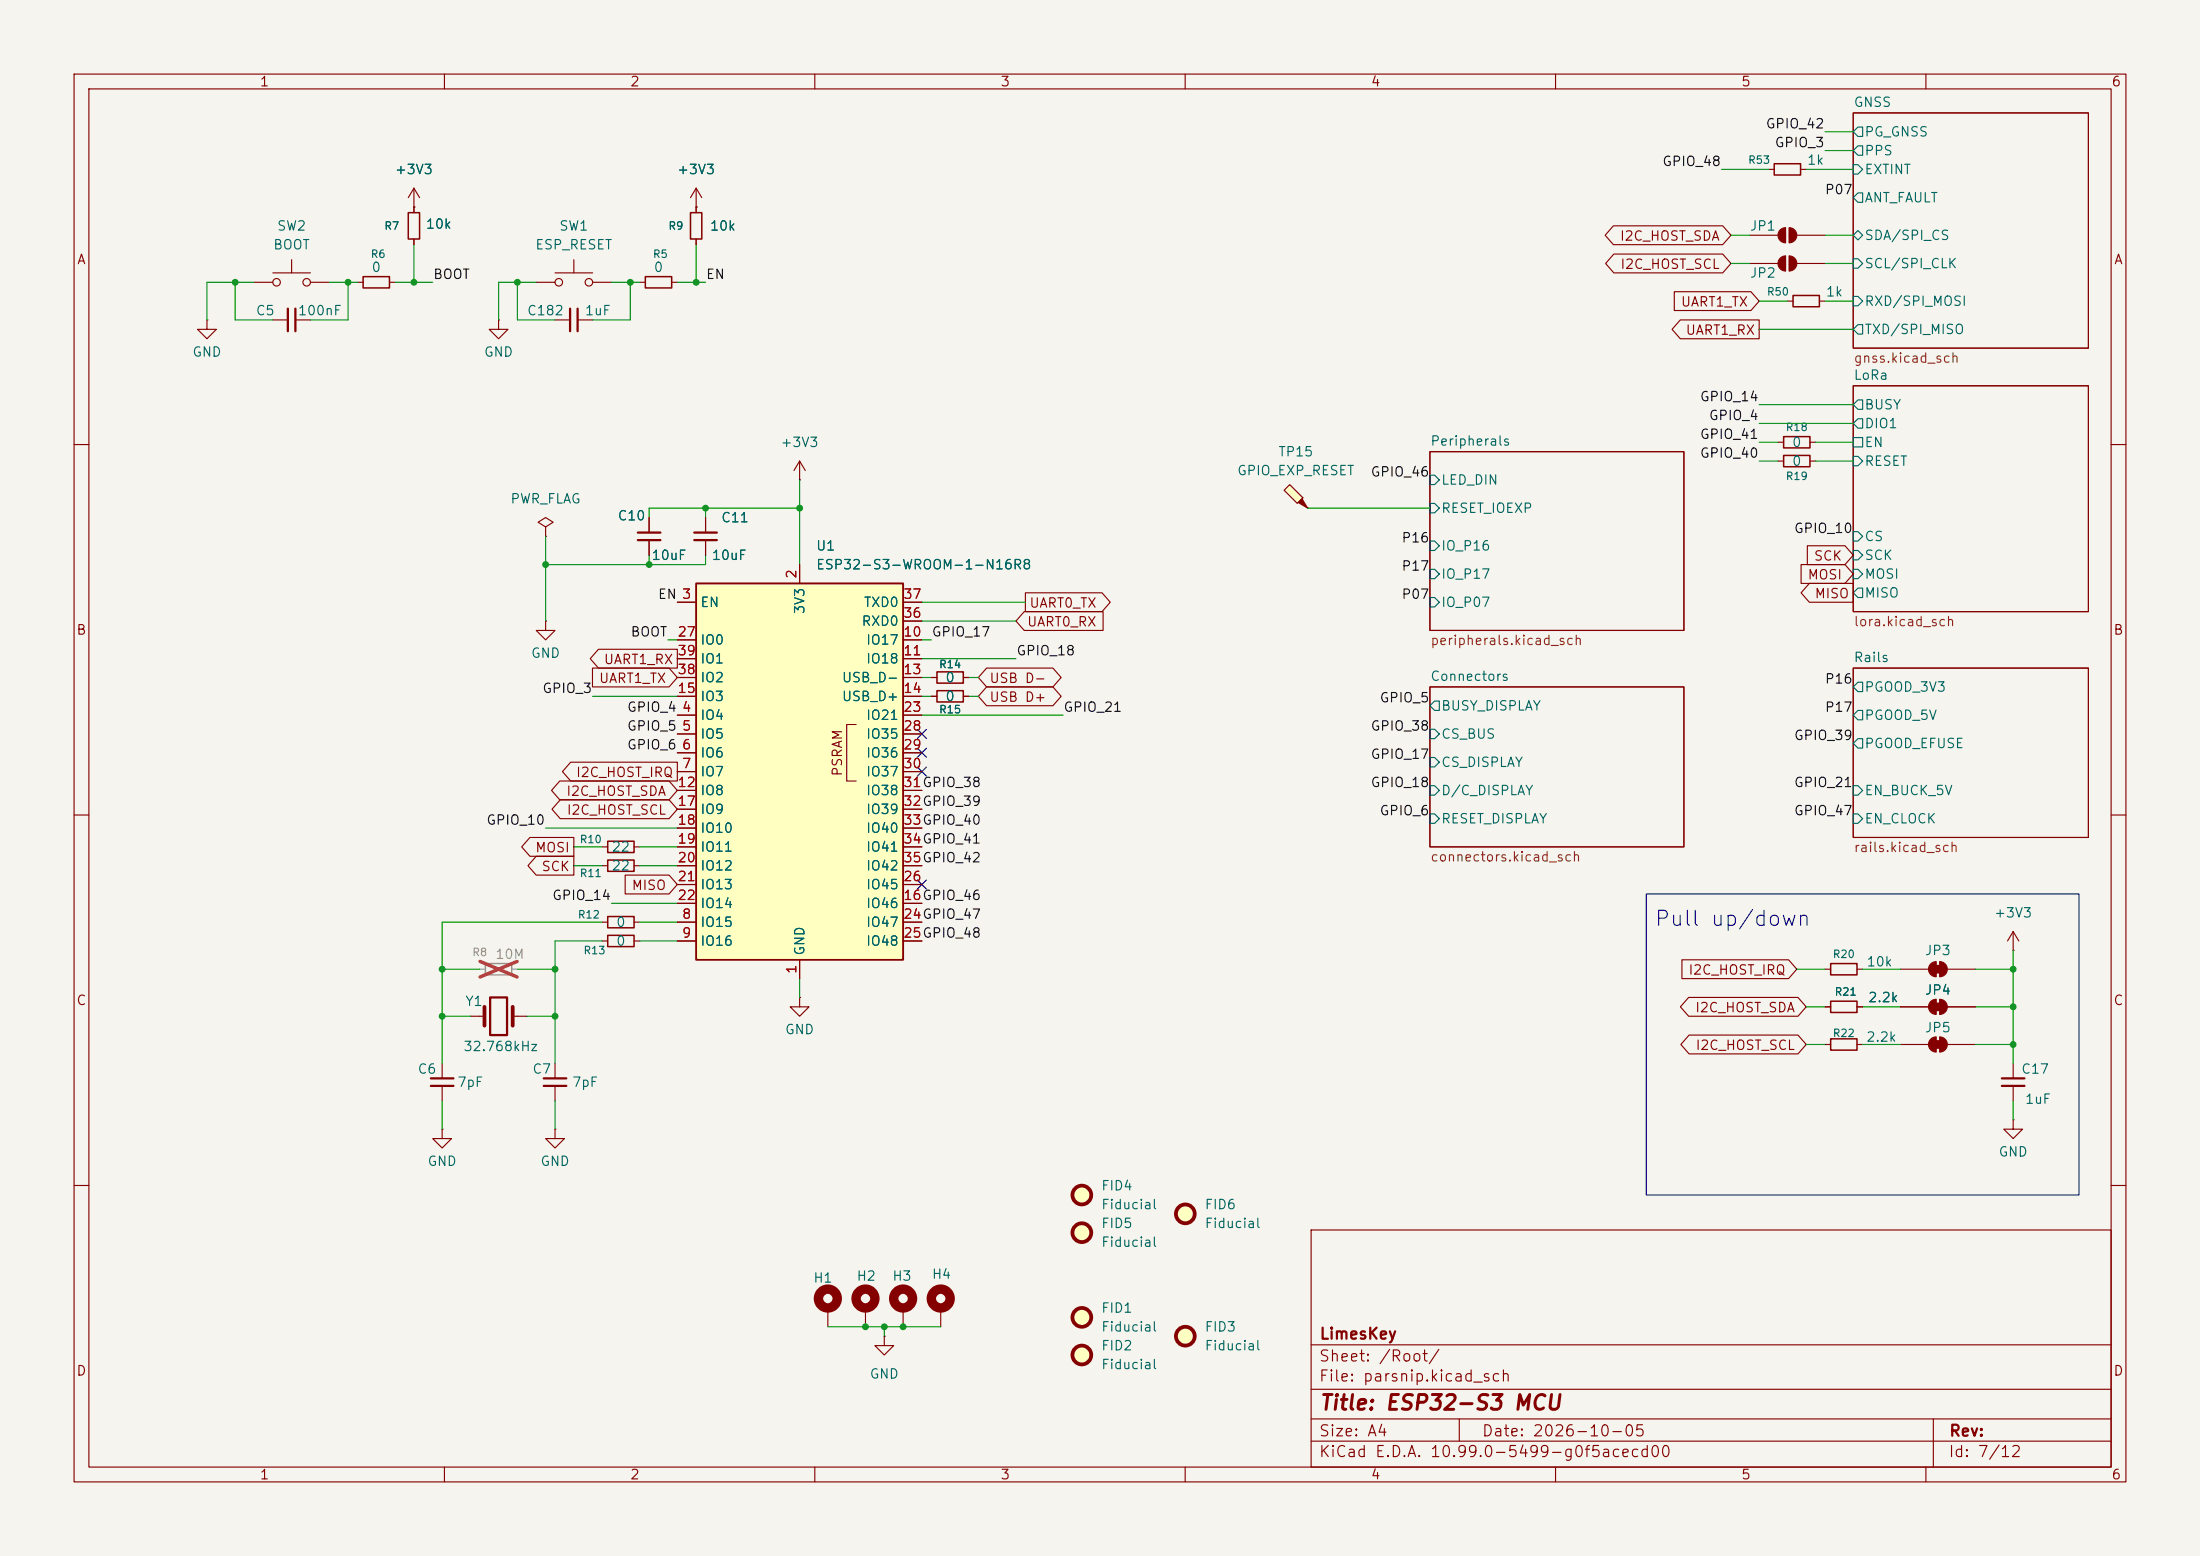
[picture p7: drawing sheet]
<svg xmlns="http://www.w3.org/2000/svg" width="297mm" height="210mm" viewBox="0 0 297 210" stroke-linecap="round" stroke-linejoin="round" font-family="sans-serif">
<path d="M0 0h297v210h-297z" fill="#f5f4ef" stroke="#f5f4ef" stroke-width=".14"/>
<g fill="none" stroke="#840000" stroke-width=".15">
<path d="M10 10h277v190h-277zM12 12h273v186h-273zM60 10v2M110 10v2M160 10v2M210 10v2M250.2 15.2h31.7v31.8h-31.7zM260 10v2M250.2 52.1h31.7v30.5h-31.7zM10 60h2M193 61h34.3v24.1h-34.3zM285 60h2"/>
<path d="M193 92.7h34.3v21.6h-34.3zM250.2 90.2h31.7v22.8h-31.7zM10 110h2M285 110h2M10 160h2M177 166h108v32h-108zM285 160h2M60 198v2M110 198v2M160 198v2M177 194.5h108M177 191.5h108"/>
<path d="M177 187.5h108M177 181.5h108M197 191.5v3M210 198v2M260 198v2M261 191.5v6.5"/>
</g>
<g fill="none" stroke="#006464" stroke-width=".15">
<path d="M250.2 17.8l.6-.7h.7v1.3h-.7zM250.8 19.7h.7v1.3h-.7l-.6-.7zM250.2 34.9h.6l.7 .7-.7 .6h-.6zM250.2 22.2h.6l.7 .7-.7 .6h-.6zM250.2 31.8l.6-.7 .7 .7-.7 .6zM250.2 26.7l.6-.7h.7v1.3h-.7zM250.2 40h.6l.7 .6-.7 .7h-.6zM250.2 59.1h1.3v1.2h-1.3zM250.8 43.8h.7v1.3h-.7l-.6-.6zM250.8 54h.7v1.2h-.7l-.6-.6zM250.8 56.5h.7v1.3h-.7l-.6-.6zM193 64.1h.7l.6 .7-.6 .6h-.7z"/>
<path d="M193 67.9h.7l.6 .7-.6 .6h-.7zM193 73h.7l.6 .7-.6 .6h-.7zM193 76.8h.7l.6 .7-.6 .6h-.7zM250.2 76.8h.6l.7 .7-.7 .6h-.6zM250.2 61.6h.6l.7 .6-.7 .7h-.6zM250.2 74.3h.6l.7 .6-.7 .7h-.6zM250.2 71.8h.6l.7 .6-.7 .6h-.6zM250.8 79.4h.7v1.2h-.7l-.6-.6zM193 98.4h.7l.6 .7-.6 .6h-.7zM193 80.6h.7l.6 .7-.6 .6h-.7zM193.7 94.6h.6v1.3h-.6l-.7-.6zM250.2 96.5l.6-.6h.7v1.3h-.7z"/>
<path d="M250.8 92.1h.7v1.2h-.7l-.6-.6zM193 102.2h.7l.6 .7-.6 .6h-.7zM193 106h.7l.6 .7-.6 .6h-.7zM193 109.9h.7l.6 .6-.6 .6h-.7zM250.2 106h.6l.7 .7-.7 .6h-.6zM250.2 109.9h.6l.7 .6-.7 .6h-.6zM250.2 100.3l.6-.6h.7v1.3h-.7z"/>
</g>
<circle cx="160" cy="163.8" r="1.27" fill="#ffffc2"/>
<circle cx="160" cy="163.8" r="1.27" fill="none" stroke="#840000" stroke-width=".51"/>
<path d="M77 41.7v3M78 41.7v3" fill="none" stroke="#840000" stroke-width=".3"/>
<path d="M74.9 43.2h2.1M78 43.2h2" fill="none" stroke="#840000" stroke-width=".15"/>
<path d="M174.1 65.4l1.8 1.8-.8 .7-1.7-1.7z" fill="#ffffc2"/>
<g fill="#840000" stroke="#840000" stroke-width=".15">
<path d="M175.8 67.3l.7 1.3-1.2-.8z"/>
<path d="M261.1 130.3h1v1h-1z"/>
<path d="M260.6 130.1l.4-.2 .4-.1v2a1.02 1.02 0 0 1-1-.6 1.02 1.02 0 0 1 .2-1.1z"/>
<path d="M261.9 129.8a1.02 1.02 0 0 1 1 1 1.02 1.02 0 0 1-1 1z"/>
</g>
<g fill="none" stroke="#840000" stroke-width=".15">
<path d="M174.1 65.4l1.8 1.8-.8 .7-1.7-1.7zM176.5 68.6h.1M107.9 134.6v1.3h1.3l-1.3 1.3-1.2-1.3h1.2M107.9 134.6h.1M256.5 130.8h3.8M261.4 129.8v2M261.9 129.8v2M262.9 130.8h3.8M74.9 143.5v2M74.9 146.6v2M116.8 176.5v2.6M121.9 176.5v2.6"/>
<path d="M127 176.5v2.6M119.4 180.3v1.3h1.2l-1.2 1.3-1.3-1.3h1.3M119.4 180.3h.1"/>
</g>
<path d="M73.4 146.6h3.1M73.4 145.5h3.1" fill="none" stroke="#840000" stroke-width=".3"/>
<g fill="none" stroke="#840000" stroke-width="1.3">
<circle cx="116.8" cy="175.3" r="1.27"/>
<circle cx="121.9" cy="175.3" r="1.27"/>
<circle cx="127" cy="175.3" r="1.27"/>
</g>
<circle cx="146" cy="182.9" r="1.27" fill="#ffffc2"/>
<circle cx="146" cy="182.9" r="1.27" fill="none" stroke="#840000" stroke-width=".51"/>
<path d="M93.2 28.7h1.5v3.6h-1.5z" fill="none" stroke="#840000" stroke-width=".2"/>
<path d="M94 27.9v.8M94 32.3v.7" fill="none" stroke="#840000" stroke-width=".15"/>
<path d="M94 78.7h27.9v50.8h-27.9z" fill="#ffffc2"/>
<path d="M94 78.7h27.9v50.8h-27.9z" fill="none" stroke="#840000" stroke-width=".25"/>
<g fill="none" stroke="#840000" stroke-width=".15">
<path d="M34.3 38.1h2.5M36.8 36.8h5.1M39.4 35.1v1.7M41.9 38.1h2.5M48.3 38.1h.7M52.6 38.1h.7M55.9 27.9h.1M55.9 25.4l-.8 1.3M55.9 25.4l.7 1.3M55.9 25.4v3.3M55.9 32.3v.7M72.4 38.1h2.5"/>
<path d="M74.9 36.8h5.1M77.5 35.1v1.7M80 38.1h2.5M86.4 38.1h.7M90.7 38.1h.7M94 27.9h.1M94 25.4l-.8 1.3M94 25.4l.7 1.3M94 25.4v2.5M238.8 22.9h.7M243.1 22.9h.7M27.9 43.2v1.3h1.3l-1.3 1.2-1.2-1.2h1.2"/>
<path d="M27.9 43.2h.1M36.8 43.2h2.1M39.9 43.2h2M240 59.7h.8M241.3 40.6h.8M244.3 59.7h.8M245.6 40.6h.8M73.7 71.1l1-.6-1-.6-1.1 .6 1.1 .6v1.3M73.7 72.4h.1M87.6 69.9v2M87.6 72.9v2M95.2 69.9v2"/>
<path d="M95.2 72.9v2M107.9 64.8h.1M107.9 62.2v2.6M107.9 76.2v2.5M107.9 62.2l-.7 1.3M107.9 62.2l.8 1.3M240 62.2h.8M244.3 62.2h.8M73.7 83.8v1.3h1.2l-1.2 1.3-1.3-1.3h1.3M73.7 83.8h.1M91.4 81.3h2.6M91.4 96.5h2.6"/>
<path d="M91.4 99.1h2.6M91.4 86.4h2.6M91.4 88.9h2.6M91.4 91.4h2.6M91.4 94h2.6M115.6 97.8h-1.3v7.6h1.3M121.9 81.3h2.6M121.9 96.5h2.6M121.9 99.1h2.6M121.9 86.4h2.6M121.9 88.9h2.6M121.9 91.4h2.6"/>
<path d="M121.9 94h2.6M121.9 83.8h2.6M125.7 91.4h.8M125.7 94h.8M130 91.4h.8M130 94h.8M91.4 101.6h2.6M91.4 104.1h2.6M91.4 106.7h2.6M91.4 109.2h2.6M91.4 111.8h2.6M91.4 114.3h2.6"/>
<path d="M91.4 116.8h2.6M91.4 119.4h2.6M121.9 101.6h2.6M121.9 104.1h2.6M121.9 106.7h2.6M121.9 109.2h2.6M121.9 111.8h2.6M121.9 114.3h2.6M121.9 116.8h2.6M121.9 119.4h2.6M63.5 137.2h1.9M69.2 137.2h1.9"/>
<path d="M91.4 124.5h2.6M91.4 127h2.6M91.4 121.9h2.6M107.9 129.5v2.6M121.9 124.5h2.6M121.9 127h2.6M121.9 121.9h2.6M246.4 130.8h.7M246.4 135.9h.7M250.7 130.8h.8M250.7 135.9h.8M256.5 135.9h3.8"/>
<path d="M261.4 134.9v2M261.4 140v2M261.9 134.9v2M261.9 140v2M262.9 135.9h3.8M271.8 128.3h.1M271.8 125.7l-.8 1.3M271.8 125.7l.7 1.3M271.8 125.7v2.6M59.7 152.4v1.3h1.3l-1.3 1.2-1.3-1.2h1.3M59.7 152.4h.1M59.7 143.5v2"/>
<path d="M59.7 146.6v2M74.9 152.4v1.3h1.3l-1.3 1.2-1.2-1.2h1.2M74.9 152.4h.1M246.4 141h.7M250.7 141h.8M256.5 141h3.8M262.9 141h3.8M271.8 151.1v1.3h1.2l-1.2 1.3-1.3-1.3h1.3M271.8 151.1h.1M271.8 143.5v2M271.8 146.6v2"/>
<circle cx="37.3" cy="38.1" r=".51"/>
<circle cx="41.4" cy="38.1" r=".51"/>
<circle cx="75.4" cy="38.1" r=".51"/>
<circle cx="79.5" cy="38.1" r=".51"/>
</g>
<path d="M49 37.3h3.6v1.6h-3.6zM55.1 28.7h1.5v3.6h-1.5zM87.1 37.3h3.6v1.6h-3.6zM239.5 22.1h3.6v1.5h-3.6zM242.1 39.9h3.5v1.5h-3.5zM240.8 58.9h3.5v1.6h-3.5zM240.8 61.5h3.5v1.5h-3.5zM126.5 93.2h3.5v1.5h-3.5zM126.5 90.7h3.5v1.5h-3.5zM247.1 130h3.6v1.6h-3.6zM247.1 135.1h3.6v1.6h-3.6zM247.1 140.2h3.6v1.5h-3.6z" fill="none" stroke="#840000" stroke-width=".2"/>
<path d="M38.9 41.7v3M39.9 41.7v3M86.1 71.9h3.1M86.1 72.9h3.1M93.7 71.9h3.1M93.7 72.9h3.1M66.2 134.6h2.3v5.1h-2.3zM58.2 145.5h3M58.2 146.6h3M270.3 145.5h3M270.3 146.6h3" fill="none" stroke="#840000" stroke-width=".3"/>
<g fill="#840000" stroke="#840000" stroke-width=".15">
<path d="M261.1 140.5h1v1h-1z"/>
<path d="M260.6 140.3l.4-.3h.4v2a1.02 1.02 0 0 1-1-.6 1.02 1.02 0 0 1 .2-1.1z"/>
<path d="M261.9 140a1.02 1.02 0 0 1 1 1 1.02 1.02 0 0 1-1 1z"/>
<path d="M261.1 135.4h1v1h-1z"/>
<path d="M260.6 135.2l.4-.3h.4v2a1.02 1.02 0 0 1-1-.6 1.02 1.02 0 0 1 .2-1.1z"/>
<path d="M261.9 134.9a1.02 1.02 0 0 1 1 1 1.02 1.02 0 0 1-1 1z"/>
</g>
<path d="M65.4 135.9v2.5M69.2 135.9v2.5" fill="none" stroke="#840000" stroke-width=".51"/>
<circle cx="146" cy="161.3" r="1.27" fill="#ffffc2"/>
<circle cx="146" cy="161.3" r="1.27" fill="none" stroke="#840000" stroke-width=".51"/>
<circle cx="146" cy="166.4" r="1.27" fill="#ffffc2"/>
<circle cx="146" cy="166.4" r="1.27" fill="none" stroke="#840000" stroke-width=".51"/>
<circle cx="146" cy="177.8" r="1.27" fill="#ffffc2"/>
<circle cx="146" cy="177.8" r="1.27" fill="none" stroke="#840000" stroke-width=".51"/>
<circle cx="160" cy="180.3" r="1.27" fill="#ffffc2"/>
<circle cx="160" cy="180.3" r="1.27" fill="none" stroke="#840000" stroke-width=".51"/>
<path d="M65.5 130h3.6v1.6h-3.6z" fill="none" stroke="#9c9b98" stroke-width=".2"/>
<path d="M64.8 130.8h.7M69.1 130.8h.7" fill="none" stroke="#9c9b98" stroke-width=".15"/>
<path d="M64.8 129.8l5 2.1M69.8 129.8l-5 2.1" fill="none" stroke="#e12e31" stroke-width=".46"/>
<g fill="none" stroke="#840000" stroke-width=".15">
<path d="M55.9 27.9h.1M55.9 27.9v.8M55.9 32.3v.7M94 27.9h.1M94 27.9v.8M94 32.3v.7M217.8 30.5h14.8l1.1 1.3-1.1 1.2h-14.8l-1.1-1.2zM217.9 34.3h14.7l1.1 1.3-1.1 1.2h-14.7l-1.1-1.2zM226 39.4h10.4l1.1 1.2-1.1 1.3h-10.4zM236.2 31.8h3.8M236.2 35.6h3.8M241 30.7v2.1"/>
<path d="M241 34.5v2.1M241.6 30.7v2.1M241.6 34.5v2.1M242.6 31.8h3.8M242.6 35.6h3.8M67.3 43.2v1.3h1.3l-1.3 1.2-1.3-1.2h1.3M67.3 43.2h.1M226.8 43.2h10.7v2.5h-10.7l-1.1-1.2zM87.6 69.9v2M87.6 72.9v2M95.2 69.9v2M95.2 72.9v2"/>
<path d="M107.9 76.2v2.5M243.1 76.2h6l1.1 1.3-1.1 1.2h-6zM244 73.7h5.1l1.1 1.2-1.1 1.3h-5.1zM244.3 78.7h5.9v2.6h-5.9l-1.2-1.3zM80 90.2h10.3l1.1 1.2-1.1 1.3h-10.3zM80.8 87.6h10.6v2.6h-10.6l-1.1-1.3zM91.4 81.3h2.6M91.4 96.5h2.6M91.4 99.1h2.6M91.4 86.4h2.6M91.4 88.9h2.6M91.4 91.4h2.6"/>
<path d="M91.4 94h2.6M121.9 81.3h2.6M121.9 96.5h2.6M121.9 99.1h2.6M121.9 86.4h2.6M121.9 88.9h2.6M121.9 91.4h2.6M121.9 94h2.6M121.9 83.8h2.6M125.7 91.4h.8M125.7 94h.8M130 91.4h.8"/>
<path d="M130 94h.8M133.2 90.2h8.9l1.2 1.2-1.2 1.3h-8.9l-1.1-1.3zM133.2 92.7h8.9l1.2 1.3-1.2 1.3h-8.9l-1.1-1.3zM138.3 82.5h10.6v2.6h-10.6l-1.1-1.3zM138.4 80h10.4l1.1 1.3-1.1 1.3h-10.4zM71.5 113h6v2.6h-6l-1.1-1.3zM72.4 115.6h5.1v2.5h-5.1l-1.1-1.3zM75.6 105.4h14.7l1.1 1.3-1.1 1.3h-14.7l-1.1-1.3zM75.6 107.9h14.7l1.1 1.3-1.1 1.3h-14.7l-1.1-1.3zM77 102.9h14.4v2.5h-14.4l-1.1-1.3zM81.3 114.3h.7M81.3 116.8h.7"/>
<path d="M84.4 118.1h5.9l1.1 1.3-1.1 1.3h-5.9zM85.6 114.3h.8M85.6 116.8h.8M91.4 114.3h2.6M91.4 116.8h2.6M91.4 101.6h2.6M91.4 104.1h2.6M91.4 106.7h2.6M91.4 109.2h2.6M91.4 111.8h2.6M91.4 119.4h2.6M121.9 114.3h2.6"/>
<path d="M121.9 116.8h2.6M121.9 101.6h2.6M121.9 104.1h2.6M121.9 106.7h2.6M121.9 109.2h2.6M121.9 111.8h2.6M121.9 119.4h2.6M81.3 124.5h.7M81.3 127h.7M85.6 124.5h.8M85.6 127h.8M91.4 124.5h2.6"/>
<path d="M91.4 127h2.6M91.4 121.9h2.6M107.9 129.5v2.6M121.9 124.5h2.6M121.9 127h2.6M121.9 121.9h2.6M227.1 129.5h14.4l1.1 1.3-1.1 1.3h-14.4zM228 134.6h14.7l1.1 1.3-1.1 1.3h-14.7l-1.1-1.3zM228 139.7h14.7l1.1 1.3-1.1 1.2h-14.7l-1.1-1.2zM246.4 135.9h.7M250.7 135.9h.8M256.5 135.9h3.8"/>
<path d="M262.9 135.9h3.8M111.8 176.5v2.6"/>
</g>
<path d="M82 113.5h3.6v1.6h-3.6zM82 116.1h3.6v1.5h-3.6zM82 123.7h3.6v1.5h-3.6zM82 126.2h3.6v1.6h-3.6z" fill="none" stroke="#840000" stroke-width=".2"/>
<circle cx="111.8" cy="175.3" r="1.27" fill="none" stroke="#840000" stroke-width="1.3"/>
<g fill="#840000" stroke="#840000" stroke-width=".15">
<path d="M240.3 31l.3-.2 .4-.1v2.1a1.02 1.02 0 0 1-.9-.7 1.02 1.02 0 0 1 .2-1.1z"/>
<path d="M241.6 30.7a1.02 1.02 0 0 1 1 1.1 1.02 1.02 0 0 1-1 1z"/>
<path d="M240.3 34.8l.3-.2 .4-.1v2.1a1.02 1.02 0 0 1-.9-.7 1.02 1.02 0 0 1 .2-1.1z"/>
<path d="M241.6 34.5a1.02 1.02 0 0 1 1 1.1 1.02 1.02 0 0 1-1 1z"/>
</g>
<g fill="none" stroke="#009600" stroke-width=".15">
<path d="M246.4 17.8h3.8M31.7 38.1v5.1h5.1M34.3 38.1h-6.4v5.1M44.4 38.1h3.9M47 38.1v5.1h-5.1M53.3 38.1h5.1M55.9 33v5.1M69.8 38.1v5.1h5.1M72.4 38.1h-5.1v5.1M82.5 38.1h3.9M85.1 38.1v5.1h-5.1M91.4 38.1h3.8"/>
<path d="M94 33v5.1M232.4 22.9h6.4M233.7 35.6h2.5M233.7 31.8h2.5M243.8 22.9h6.4M246.4 35.6h3.8M246.4 31.8h3.8M246.4 20.3h3.8M237.5 59.7h2.5M237.5 44.5h12.7M237.5 40.6h3.8M237.5 54.6h12.7"/>
<path d="M237.5 57.2h12.7M245.1 59.7h5.1M246.4 40.6h3.8M73.7 72.4v11.4M87.6 74.9v1.3M95.2 74.9v1.3h-21.5M95.2 68.6v1.3M107.9 64.8v11.4M107.9 68.6h-20.3v1.3M176.5 68.6h16.5M237.5 62.2h2.5M245.1 62.2h5.1"/>
<path d="M80 94h11.4M90.2 86.4h1.2M124.5 94h1.2M124.5 96.5h19M124.5 83.8h12.7M124.5 91.4h1.2M124.5 86.4h1.2M124.5 88.9h12.7M124.5 81.3h13.9M130.8 94h1.3M130.8 91.4h1.3M73.7 111.8h17.7"/>
<path d="M77.5 116.8h3.8M77.5 114.3h3.8M86.4 116.8h5M86.4 114.3h5M59.7 130.8h5.1M59.7 137.2h3.8M69.8 130.8h5.1M71.1 137.2h3.8M81.3 124.5h-21.6v19M81.3 127h-6.4v16.5M82.5 121.9h8.9M86.4 127h5"/>
<path d="M86.4 124.5h5M107.9 132.1v2.5M242.6 130.8h3.8M243.8 135.9h2.6M251.5 130.8h5M251.5 135.9h5M266.7 130.8h5.1M266.7 135.9h5.1M271.8 128.3v15.2M59.7 148.6v3.8M74.9 148.6v3.8M243.8 141h2.6"/>
<path d="M251.5 141h5M266.7 141h5.1M271.8 148.6v2.5M111.8 179.1h15.2M119.4 179.1v1.2"/>
</g>
<path d="M123.9 98.5l1.2 1.2M125.1 98.5l-1.2 1.2M123.9 101l1.2 1.2M123.9 118.8l1.2 1.2M123.9 103.5l1.2 1.2M125.1 101l-1.2 1.2M125.1 118.8l-1.2 1.2M125.1 103.5l-1.2 1.2" fill="none" stroke="#000084" stroke-width=".15"/>
<path d="M222.2 120.7h58.5v40.6h-58.5z" fill="none" stroke="#0000c2" stroke-width=".15"/>
<g fill="#009600">
<circle cx="31.7" cy="38.1" r=".46"/>
<circle cx="47" cy="38.1" r=".46"/>
<circle cx="55.9" cy="38.1" r=".46"/>
<circle cx="69.8" cy="38.1" r=".46"/>
<circle cx="73.7" cy="76.2" r=".46"/>
<circle cx="85.1" cy="38.1" r=".46"/>
<circle cx="59.7" cy="130.8" r=".46"/>
<circle cx="59.7" cy="137.2" r=".46"/>
<circle cx="87.6" cy="76.2" r=".46"/>
<circle cx="74.9" cy="137.2" r=".46"/>
<circle cx="74.9" cy="130.8" r=".46"/>
<circle cx="94" cy="38.1" r=".46"/>
<circle cx="95.2" cy="68.6" r=".46"/>
<circle cx="107.9" cy="68.6" r=".46"/>
<circle cx="119.4" cy="179.1" r=".46"/>
<circle cx="271.8" cy="135.9" r=".46"/>
<circle cx="271.8" cy="141" r=".46"/>
<circle cx="271.8" cy="130.8" r=".46"/>
<circle cx="121.9" cy="179.1" r=".46"/>
<circle cx="116.8" cy="179.1" r=".46"/>
</g>
<text font-size="2" fill="#0000c2" x="223.2" y="125.5">Pull up/down</text>
<text font-size="2" fill="#840000" x="178" y="190.8">Title: ESP32-S3 MCU</text>
<g font-size="1.5" fill="#840000">
<text x="178" y="184.1">Sheet: /Root/</text>
<text x="178" y="181.1">LimesKey</text>
<text x="178" y="186.8">File: parsnip.kicad_sch</text>
<text x="178" y="197">KiCad E.D.A. 10.99.0-5499-g0f5acecd00</text>
<text x="178" y="194.2">Size: A4</text>
<text x="200" y="194.2">Date: 2026-10-05</text>
<text x="263" y="197">Id: 7/12</text>
<text x="263" y="194.2">Rev:</text>
</g>
<g font-size="1.3" fill="#840000">
<text x="35" y="12">1</text>
<text x="85" y="12">2</text>
<text x="135" y="12">3</text>
<text x="185" y="12">4</text>
<text x="235" y="12">5</text>
<text x="285" y="12">6</text>
<text x="10.3" y="36">A</text>
<text x="218.6" y="32.8">I2C_HOST_SDA</text>
<text x="285.3" y="36">A</text>
<text x="218.7" y="36.6">I2C_HOST_SCL</text>
<text x="226.8" y="41.7">UART1_TX</text>
<text x="227.5" y="45.5">UART1_RX</text>
<text x="244.8" y="76">SCK</text>
<text x="138.9" y="82.3">UART0_TX</text>
<text x="243.9" y="78.5">MOSI</text>
<text x="244.9" y="81.1">MISO</text>
<text x="10.2" y="86">B</text>
<text x="81.4" y="90">UART1_RX</text>
<text x="138.6" y="84.9">UART0_RX</text>
<text x="285.2" y="86">B</text>
<text x="80.8" y="92.5">UART1_TX</text>
<text x="133.5" y="92.5">USB D-</text>
<text x="133.5" y="95">USB D+</text>
<text x="76.4" y="107.7">I2C_HOST_SDA</text>
<text x="77.7" y="105.2">I2C_HOST_IRQ</text>
<text x="114" y="104.9" transform="rotate(-90 114 104.9)">PSRAM</text>
<text x="76.4" y="110.3">I2C_HOST_SCL</text>
<text x="72.2" y="115.4">MOSI</text>
<text x="73" y="117.9">SCK</text>
<text x="85.2" y="120.4">MISO</text>
<text x="227.9" y="131.9">I2C_HOST_IRQ</text>
<text x="10.2" y="136">C</text>
<text x="228.8" y="136.9">I2C_HOST_SDA</text>
<text x="285.2" y="136">C</text>
<text x="228.8" y="142">I2C_HOST_SCL</text>
<text x="10.2" y="186">D</text>
<text x="285.2" y="186">D</text>
<text x="35" y="200">1</text>
<text x="85" y="200">2</text>
<text x="135" y="200">3</text>
<text x="185" y="200">4</text>
<text x="235" y="200">5</text>
<text x="285" y="200">6</text>
</g>
<g font-size="1.3" fill="#0f0f0f">
<text x="238.3" y="17.7">GPIO_42</text>
<text x="224.3" y="22.7">GPIO_48</text>
<text x="239.5" y="20.2">GPIO_3</text>
<text x="246.3" y="26.5">P07</text>
<text x="58.4" y="38">BOOT</text>
<text x="95.2" y="38">EN</text>
<text x="229.4" y="54.5">GPIO_14</text>
<text x="229.4" y="59.6">GPIO_41</text>
<text x="230.6" y="57">GPIO_4</text>
<text x="185" y="64.6">GPIO_46</text>
<text x="229.4" y="62.1">GPIO_40</text>
<text x="189.1" y="73.5">P16</text>
<text x="189.1" y="77.3">P17</text>
<text x="242.1" y="72.3">GPIO_10</text>
<text x="88.7" y="81.2">EN 3</text>
<text x="189.1" y="81.2">P07</text>
<text x="85" y="86.2">BOOT</text>
<text x="125.7" y="86.2">GPIO_17</text>
<text x="137.1" y="88.8">GPIO_18</text>
<text x="73.1" y="93.9">GPIO_3</text>
<text x="186.2" y="95.1">GPIO_5</text>
<text x="246.3" y="92.6">P16</text>
<text x="84.6" y="98.9">GPIO_5</text>
<text x="84.6" y="96.4">GPIO_4</text>
<text x="84.6" y="101.5">GPIO_6</text>
<text x="143.5" y="96.4">GPIO_21</text>
<text x="185" y="98.9">GPIO_38</text>
<text x="242.1" y="100.2">GPIO_39</text>
<text x="246.3" y="96.4">P17</text>
<text x="185" y="102.7">GPIO_17</text>
<text x="185" y="106.6">GPIO_18</text>
<text x="242.1" y="106.6">GPIO_21</text>
<text x="65.6" y="111.6">GPIO_10</text>
<text x="186.2" y="110.4">GPIO_6</text>
<text x="242.1" y="110.4">GPIO_47</text>
<text x="74.5" y="121.8">GPIO_14</text>
</g>
<g font-size="1.3" fill="#006464">
<text x="250.2" y="14.7">GNSS</text>
<text x="53.2" y="23.8">+3V3</text>
<text x="91.3" y="23.8">+3V3</text>
<text x="243.9" y="22.6">1k</text>
<text x="251.6" y="21.3">PPS</text>
<text x="251.6" y="23.8">EXTINT</text>
<text x="251.6" y="18.7">PG_GNSS</text>
<text x="251.6" y="27.6">ANT_FAULT</text>
<text x="36.8" y="34">BOOT</text>
<text x="37.3" y="31.4">SW2</text>
<text x="57.4" y="31.2">10k</text>
<text x="72.2" y="34">ESP_RESET</text>
<text x="75.4" y="31.4">SW1</text>
<text x="95.7" y="31.4">10k</text>
<text x="236.1" y="31.4">JP1</text>
<text x="251.6" y="32.7">SDA/SPI_CS</text>
<text x="50.1" y="37">0</text>
<text x="88.2" y="37">0</text>
<text x="236.1" y="37.8">JP2</text>
<text x="246.4" y="40.3">1k</text>
<text x="251.6" y="41.6">RXD/SPI_MOSI</text>
<text x="251.6" y="36.5">SCL/SPI_CLK</text>
<text x="34.4" y="42.9">C5</text>
<text x="40.1" y="42.9">100nF</text>
<text x="71.1" y="42.9">C182</text>
<text x="78.9" y="42.9">1uF</text>
<text x="251.6" y="45.4">TXD/SPI_MISO</text>
<text x="25.9" y="48.5">GND</text>
<text x="65.2" y="48.5">GND</text>
<text x="250.2" y="51.6">LoRa</text>
<text x="251.6" y="55.6">BUSY</text>
<text x="251.6" y="58.1">DIO1</text>
<text x="105.3" y="60.7">+3V3</text>
<text x="166.9" y="64.5">GPIO_EXP_RESET</text>
<text x="172.5" y="61.9">TP15</text>
<text x="193" y="60.5">Peripherals</text>
<text x="194.5" y="65.7">LED_DIN</text>
<text x="241.8" y="63.2">0</text>
<text x="241.8" y="60.7">0</text>
<text x="251.6" y="60.7">EN</text>
<text x="251.6" y="63.2">RESET</text>
<text x="68.8" y="68.3">PWR_FLAG</text>
<text x="83.3" y="70.6">C10</text>
<text x="97.3" y="70.8">C11</text>
<text x="194.5" y="69.5">RESET_IOEXP</text>
<text x="87.9" y="75.9">10uF</text>
<text x="96" y="75.9">10uF</text>
<text x="110.1" y="74.6">U1</text>
<text x="110.1" y="77.2">ESP32-S3-WROOM-1-N16R8</text>
<text x="194.5" y="74.6">IO_P16</text>
<text x="251.6" y="75.9">SCK</text>
<text x="251.6" y="73.4">CS</text>
<text x="94.5" y="82.2">EN</text>
<text x="108.9" y="83" transform="rotate(-90 108.9 83)">3V3</text>
<text x="116.5" y="82.2">TXD0</text>
<text x="194.5" y="78.4">IO_P17</text>
<text x="194.5" y="82.2">IO_P07</text>
<text x="251.6" y="81">MISO</text>
<text x="251.6" y="78.4">MOSI</text>
<text x="71.6" y="89.1">GND</text>
<text x="94.5" y="87.3">IO0</text>
<text x="94.5" y="89.9">IO1</text>
<text x="116.2" y="84.8">RXD0</text>
<text x="116.8" y="87.3">IO17</text>
<text x="116.8" y="89.9">IO18</text>
<text x="250.2" y="89.7">Rails</text>
<text x="94.5" y="94.9">IO3</text>
<text x="94.5" y="92.4">IO2</text>
<text x="113.6" y="92.4">USB_D-</text>
<text x="113.6" y="94.9">USB_D+</text>
<text x="127.5" y="94.9">0</text>
<text x="127.5" y="92.4">0</text>
<text x="193" y="92.2">Connectors</text>
<text x="251.6" y="93.7">PGOOD_3V3</text>
<text x="94.5" y="97.5">IO4</text>
<text x="94.5" y="100">IO5</text>
<text x="116.8" y="97.5">IO21</text>
<text x="116.8" y="100">IO35</text>
<text x="194.5" y="96.2">BUSY_DISPLAY</text>
<text x="194.5" y="100">CS_BUS</text>
<text x="251.6" y="97.5">PGOOD_5V</text>
<text x="251.6" y="101.3">PGOOD_EFUSE</text>
<text x="94.5" y="102.6">IO6</text>
<text x="94.5" y="105.1">IO7</text>
<text x="94.5" y="107.6">IO8</text>
<text x="116.8" y="102.6">IO36</text>
<text x="116.8" y="105.1">IO37</text>
<text x="116.8" y="107.6">IO38</text>
<text x="194.5" y="103.8">CS_DISPLAY</text>
<text x="194.5" y="107.6">D/C_DISPLAY</text>
<text x="251.6" y="107.6">EN_BUCK_5V</text>
<text x="94.5" y="110.2">IO9</text>
<text x="94.5" y="112.7">IO10</text>
<text x="116.8" y="110.2">IO39</text>
<text x="116.8" y="112.7">IO40</text>
<text x="194.5" y="111.5">RESET_DISPLAY</text>
<text x="251.6" y="111.5">EN_CLOCK</text>
<text x="82.5" y="115.3">22</text>
<text x="82.5" y="117.8">22</text>
<text x="94.5" y="115.3">IO11</text>
<text x="94.5" y="117.8">IO12</text>
<text x="116.8" y="115.3">IO41</text>
<text x="116.8" y="117.8">IO42</text>
<text x="83.1" y="125.4">0</text>
<text x="94.5" y="125.4">IO15</text>
<text x="94.5" y="120.3">IO13</text>
<text x="94.5" y="122.9">IO14</text>
<text x="116.8" y="122.9">IO46</text>
<text x="116.8" y="125.4">IO47</text>
<text x="116.8" y="120.3">IO45</text>
<text x="269.1" y="124.2">+3V3</text>
<text x="83.1" y="128">0</text>
<text x="94.5" y="128">IO16</text>
<text x="108.9" y="129.1" transform="rotate(-90 108.9 129.1)">GND</text>
<text x="116.8" y="128">IO48</text>
<text x="251.9" y="130.8">10k</text>
<text x="259.8" y="129.2">JP3</text>
<text x="62.7" y="136.1">Y1</text>
<text x="252.1" y="135.6">2.2k</text>
<text x="259.8" y="134.6">JP4</text>
<text x="62.5" y="142.2">32.768kHz</text>
<text x="105.9" y="139.9">GND</text>
<text x="251.8" y="140.9">2.2k</text>
<text x="259.8" y="139.6">JP5</text>
<text x="56.3" y="145.2">C6</text>
<text x="61.6" y="147">7pF</text>
<text x="71.8" y="145.2">C7</text>
<text x="77.1" y="147">7pF</text>
<text x="272.8" y="145.2">C17</text>
<text x="273.3" y="149.3">1uF</text>
<text x="57.6" y="157.7">GND</text>
<text x="72.9" y="157.7">GND</text>
<text x="148.6" y="161">FID4</text>
<text x="269.7" y="156.4">GND</text>
<text x="148.6" y="163.5">Fiducial</text>
<text x="148.6" y="166.1">FID5</text>
<text x="162.5" y="163.5">FID6</text>
<text x="162.5" y="166.1">Fiducial</text>
<text x="109.7" y="173.4">H1</text>
<text x="115.6" y="173.2">H2</text>
<text x="120.4" y="173.2">H3</text>
<text x="125.7" y="172.9">H4</text>
<text x="148.6" y="168.6">Fiducial</text>
<text x="148.6" y="177.5">FID1</text>
<text x="148.6" y="182.6">FID2</text>
<text x="148.6" y="185.1">Fiducial</text>
<text x="148.6" y="180">Fiducial</text>
<text x="162.5" y="180">FID3</text>
<text x="162.5" y="182.6">Fiducial</text>
<text x="117.3" y="186.4">GND</text>
</g>
<g font-size="1.3" fill="#725600">
<text x="250.2" y="49.3">gnss.kicad_sch</text>
<text x="193" y="87.4">peripherals.kicad_sch</text>
<text x="250.2" y="84.8">lora.kicad_sch</text>
<text x="193" y="116.6">connectors.kicad_sch</text>
<text x="250.2" y="115.3">rails.kicad_sch</text>
</g>
<g font-size="1.3" fill="#a90000">
<text x="92" y="81.1">3</text>
<text x="107.8" y="78.2" transform="rotate(-90 107.8 78.2)">2</text>
<text x="121.9" y="83.7">36</text>
<text x="121.9" y="81.1">37</text>
<text x="91.4" y="86.2">27</text>
<text x="91.4" y="88.8">39</text>
<text x="121.9" y="86.2">10</text>
<text x="121.9" y="88.8">11</text>
<text x="91.4" y="93.8">15</text>
<text x="91.4" y="91.3">38</text>
<text x="121.9" y="91.3">13</text>
<text x="121.9" y="93.8">14</text>
<text x="92" y="96.4">4</text>
<text x="92" y="98.9">5</text>
<text x="92" y="101.5">6</text>
<text x="121.9" y="96.4">23</text>
<text x="121.9" y="98.9">28</text>
<text x="121.9" y="101.5">29</text>
<text x="91.4" y="106.5">12</text>
<text x="92" y="104">7</text>
<text x="121.9" y="104">30</text>
<text x="121.9" y="106.5">31GPIO_38</text>
<text x="121.9" y="106.5">31</text>
<text x="91.4" y="109.1">17</text>
<text x="91.4" y="111.6">18</text>
<text x="121.9" y="109.1">32GPIO_39</text>
<text x="121.9" y="111.6">33GPIO_40</text>
<text x="121.9" y="109.1">32</text>
<text x="121.9" y="111.6">33</text>
<text x="91.4" y="114.2">19</text>
<text x="91.4" y="116.7">20</text>
<text x="91.4" y="119.2">21</text>
<text x="121.9" y="119.2">26</text>
<text x="121.9" y="114.2">34GPIO_41</text>
<text x="121.9" y="116.7">35GPIO_42</text>
<text x="121.9" y="114.2">34</text>
<text x="121.9" y="116.7">35</text>
<text x="91.4" y="121.8">22</text>
<text x="92" y="124.3">8</text>
<text x="121.9" y="121.8">16GPIO_46</text>
<text x="121.9" y="124.3">24GPIO_47</text>
<text x="121.9" y="121.8">16</text>
<text x="121.9" y="124.3">24</text>
<text x="92" y="126.9">9</text>
<text x="107.8" y="131.5" transform="rotate(-90 107.8 131.5)">1</text>
<text x="121.9" y="126.9">25GPIO_48</text>
<text x="121.9" y="126.9">25</text>
</g>
<text font-size="1.3" fill="#939391" x="66.8" y="129.7">10M</text>
<g font-size="1" fill="#006464">
<text x="235.9" y="22.4">R53</text>
<text x="50" y="35.1">R6</text>
<text x="51.8" y="31.2">R7</text>
<text x="88.1" y="35.1">R5</text>
<text x="90.2" y="31.2">R9</text>
<text x="238.5" y="40.1">R50</text>
<text x="241" y="58.4">R18</text>
<text x="241" y="65">R19</text>
<text x="126.7" y="90.4">R14</text>
<text x="126.7" y="96.5">R15</text>
<text x="78.2" y="114.1">R10</text>
<text x="78.2" y="118.6">R11</text>
<text x="77.9" y="124.2">R12</text>
<text x="78.7" y="129">R13</text>
<text x="247.3" y="129.5">R20</text>
<text x="247.6" y="134.6">R21</text>
<text x="247.3" y="140.2">R22</text>
</g>
<text font-size="1" fill="#939391" x="63.7" y="129.3">R8</text>
</svg>
